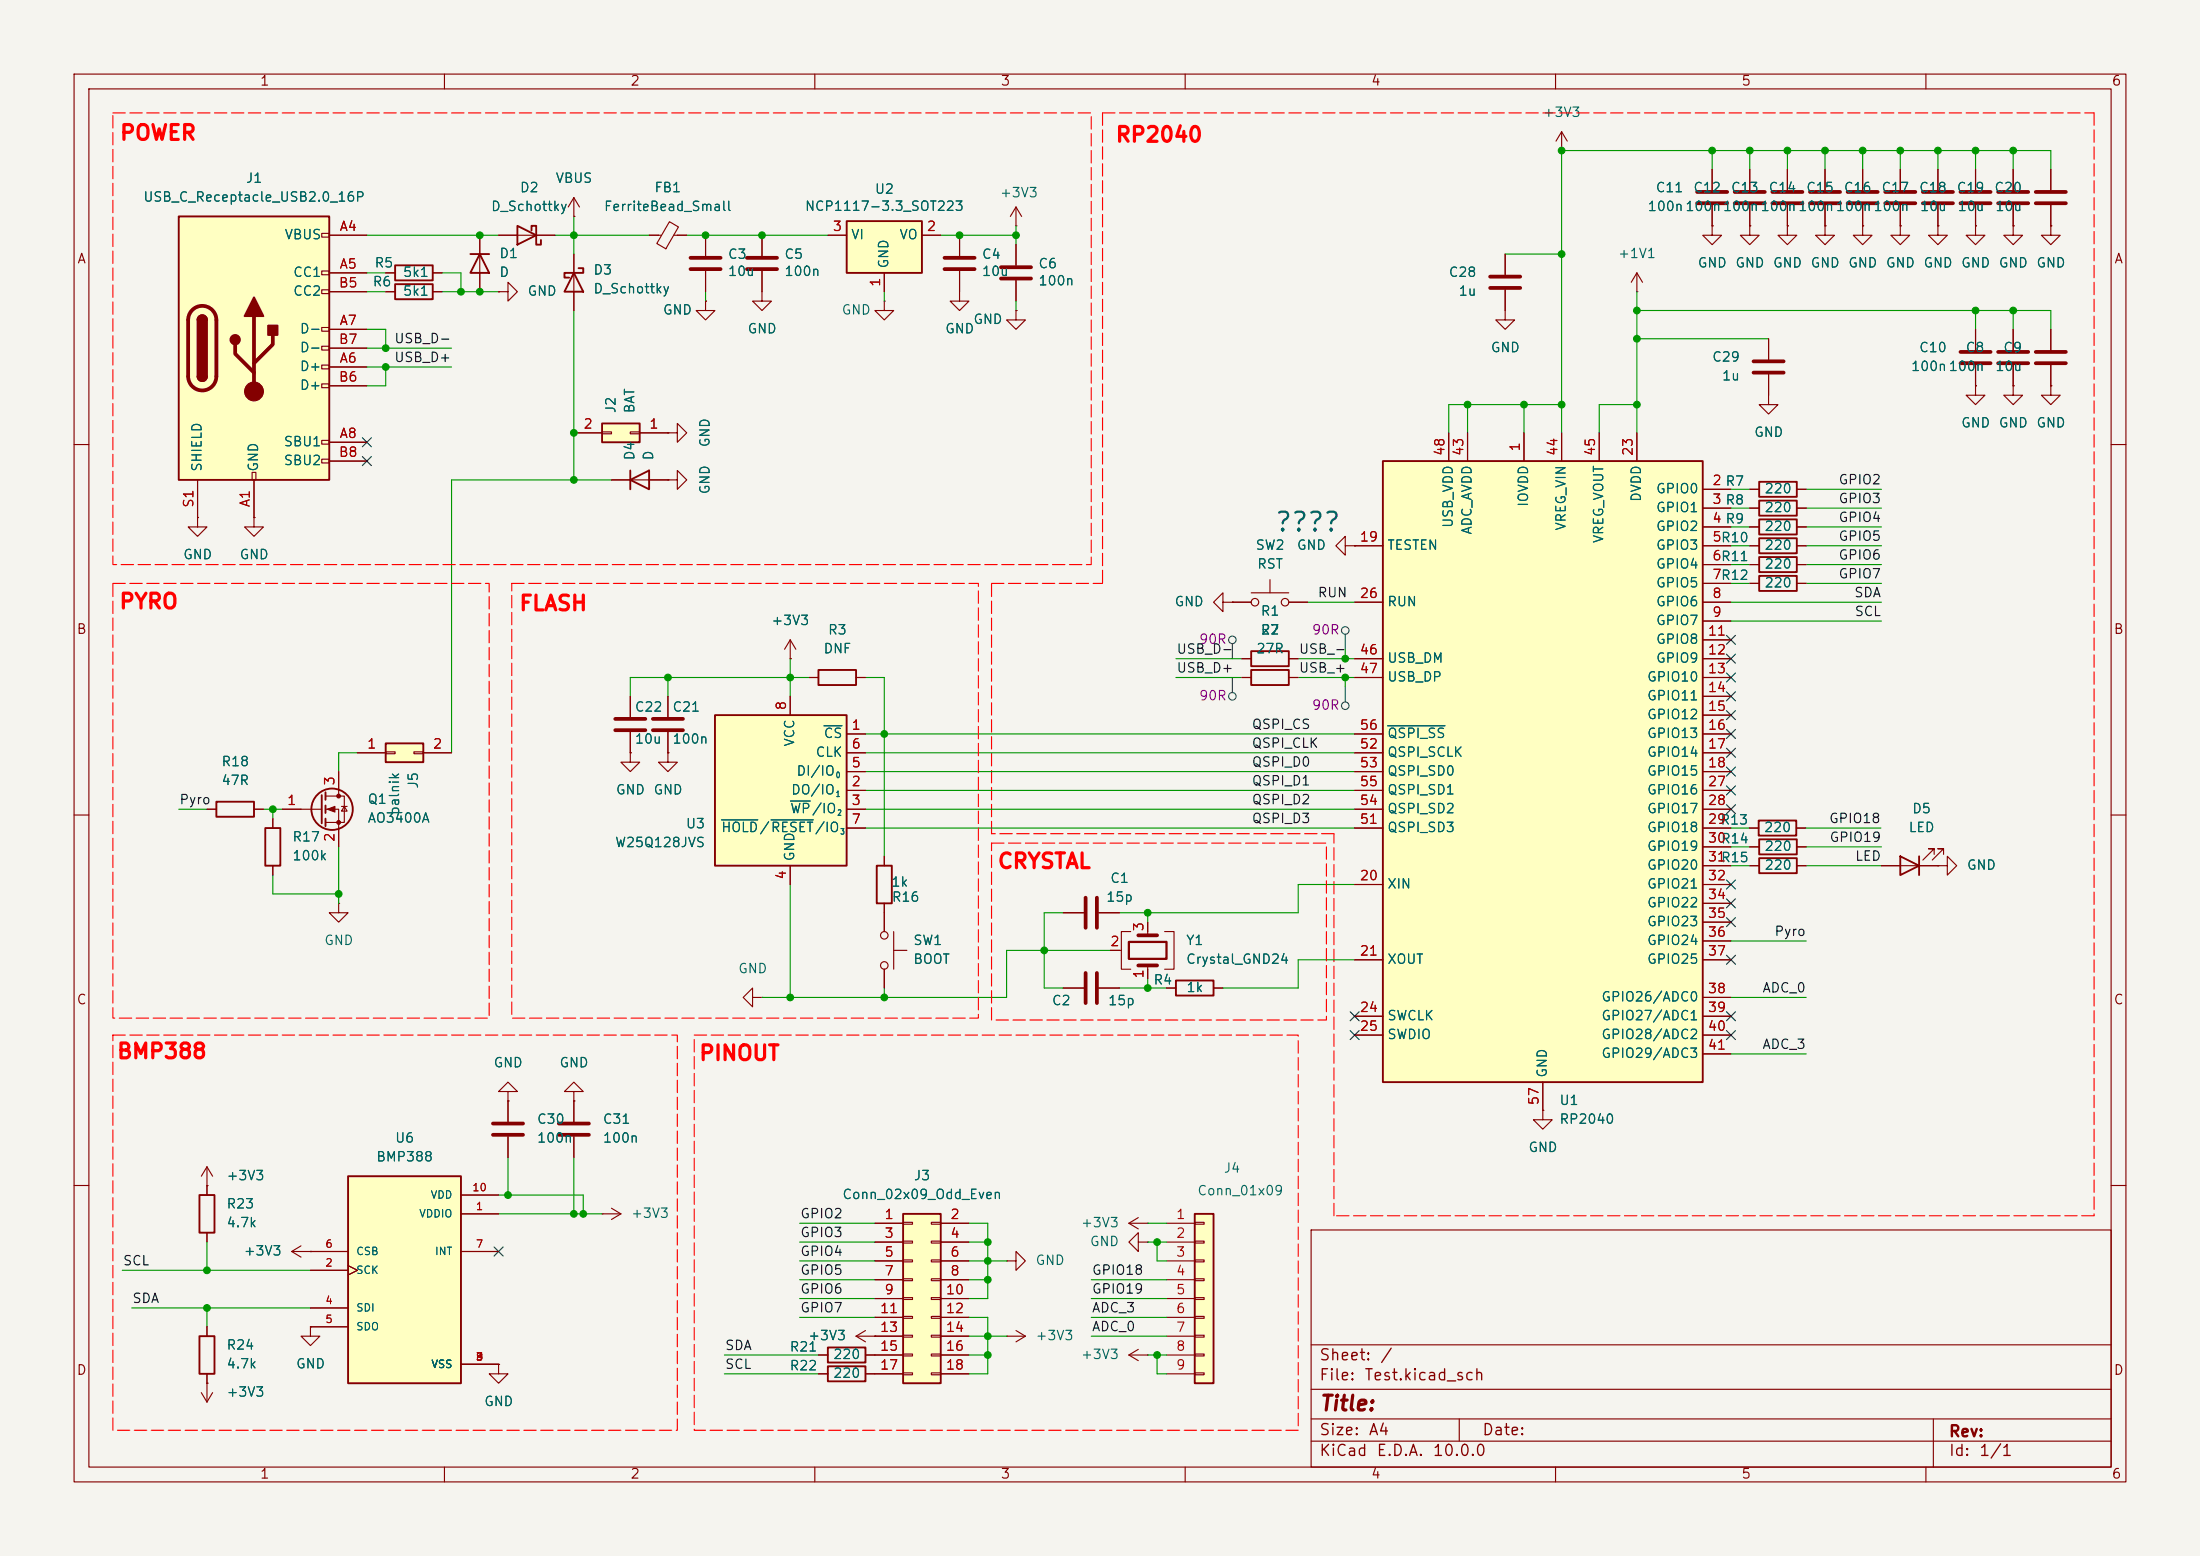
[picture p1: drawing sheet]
<svg xmlns="http://www.w3.org/2000/svg" width="297mm" height="210mm" viewBox="0 0 297 210" stroke-linecap="round" stroke-linejoin="round" font-family="sans-serif">
<path d="M0 0h297v210h-297z" fill="#f5f4ef" stroke="#f5f4ef" stroke-width=".14"/>
<g fill="none" stroke="#840000" stroke-width=".15">
<path d="M10 10h277v190h-277zM12 12h273v186h-273zM60 10v2M110 10v2M160 10v2M210 10v2M260 10v2M52.1 36.8h1.2M52.1 39.4h1.2M58.4 36.8h1.3M58.4 39.4h1.3M67.3 31.8h7.6"/>
<path d="M77.5 29.2h.1M77.5 26.7l-.8 1.2M77.5 26.7l.7 1.2M77.5 26.7v2.5M87.6 31.8h1.7M90.4 29.9l1.2 .7-1.7 3-1.2-.7zM91 31.8h1.7M137.2 33v2.8M137.2 37.8v2.8M246.4 30.5v1.3h-1.3l1.3 1.2 1.2-1.2h-1.2M246.4 30.5h.1M251.5 30.5v1.3h-1.3l1.3 1.2 1.2-1.2h-1.2"/>
<path d="M251.5 30.5h.1M251.5 22.9v2.8M251.5 27.7v2.8M276.9 30.5v1.3h-1.3l1.3 1.2 1.2-1.2h-1.2M276.9 30.5h.1M276.9 22.9v2.8M276.9 27.7v2.8M137.2 41.9v1.3h1.2l-1.2 1.3-1.3-1.3h1.3M137.2 41.9h.1M266.7 52.1v1.2h-1.3l1.3 1.3 1.3-1.3h-1.3M266.7 52.1h.1M271.8 52.1v1.2h-1.3l1.3 1.3 1.2-1.3h-1.2"/>
<path d="M271.8 52.1h.1M271.8 44.5v2.7M271.8 49.3v2.8M276.9 44.5v2.7M276.9 49.3v2.8M10 60h2M171.4 78.2v1.8M181.6 73.7v-1.3l-1.3 1.3 1.3 1.2v-1.2h1.3M182.9 73.7h.1M285 60h2M165.1 81.3v-1.3l-1.3 1.3 1.3 1.3v-1.3h1.3M166.4 81.3h.1"/>
<path d="M166.4 81.3h2.5M167.6 91.4h1.3M168.9 80h5.1M174 81.3h2.5M174 91.4h1.3M10 110h2M285 110h2M10 160h2M116.8 179.6l-1.2 .7M177 166h108v32h-108zM285 160h2M60 198v2"/>
<path d="M110 198v2M110.5 182.9h1.3M115.6 180.3l1.2 .8M115.6 180.3h2.5M116.8 182.9h1.3M118.1 180.3h.1M152.4 182.9h2.5M152.4 182.9l1.3 .7M153.7 182.1l-1.3 .8M154.9 182.9h.1M160 198v2M177 194.5h108"/>
<path d="M177 191.5h108M177 187.5h108M177 181.5h108M197 191.5v3M210 198v2M260 198v2M261 191.5v6.5"/>
<circle cx="169.4" cy="81.3" r=".51"/>
<circle cx="173.5" cy="81.3" r=".51"/>
</g>
<path d="M135.1 36.1h4.1M135.1 37.6h4.1M249.4 25.9h4.1M249.4 27.4h4.1M274.8 25.9h4.1M274.8 27.4h4.1M269.7 47.5h4.1M269.7 49h4.1M274.8 47.5h4.1M274.8 49h4.1" fill="none" stroke="#840000" stroke-width=".51"/>
<path d="M53.3 35.8h5.1v2h-5.1zM53.3 38.4h5.1v2h-5.1zM69.8 30.5l2.6 1.3-2.6 1.2zM71.8 31.1v-.6h.6v2.5h.6v-.6M168.9 90.4h5.1v2.1h-5.1zM111.8 181.9h5v2h-5z" fill="none" stroke="#840000" stroke-width=".25"/>
<path d="M161.3 163.8h2.5v22.9h-2.5z" fill="#ffffc2"/>
<path d="M161.3 163.8h2.5v22.9h-2.5z" fill="none" stroke="#840000" stroke-width=".25"/>
<g fill="none" stroke="#840000" stroke-width=".15">
<path d="M276.9 52.1v1.2h-1.3l1.3 1.3 1.2-1.3h-1.2M276.9 52.1h.1M137.2 179.6l1.2 .7M152.4 165.1h2.5M152.4 165.1l1.3 .8M153.7 167.6v-1.2l-1.3 1.2 1.3 1.3v-1.3h1.2M153.7 164.3l-1.3 .8M154.9 167.6h.1M154.9 165.1h.1M157.5 165.1h3.8M157.5 167.6h3.8M157.5 170.2h3.8"/>
<path d="M157.5 172.7h3.8M157.5 175.3h3.8M157.5 177.8h3.8M161.3 165h1.3v.2h-1.3zM161.3 167.5h1.3v.3h-1.3zM161.3 170.1h1.3v.2h-1.3zM161.3 172.6h1.3v.2h-1.3zM161.3 175.1h1.3v.3h-1.3zM161.3 177.7h1.3v.2h-1.3zM135.9 180.3h.1M135.9 180.3h2.5M138.4 180.3l-1.2 .8"/>
<path d="M157.5 180.3h3.8M157.5 182.9h3.8M157.5 185.4h3.8M161.3 180.2h1.3v.3h-1.3zM161.3 182.8h1.3v.2h-1.3zM161.3 185.3h1.3v.2h-1.3z"/>
</g>
<path d="M121.9 163.8h5.1v22.9h-5.1z" fill="#ffffc2"/>
<path d="M63.5 34.3h2.5M64.8 34.3l1.2 2.5h-2.5zM121.9 163.8h5.1v22.9h-5.1zM111.8 184.4h5v2h-5z" fill="none" stroke="#840000" stroke-width=".25"/>
<g fill="none" stroke="#840000" stroke-width=".15">
<path d="M64.8 31.8v7.6M102.9 36.6v4h1.2l-1.2 1.3-1.3-1.3h1.3M102.9 31.8v2.7M137.2 30.5h.1M137.2 27.9l-.8 1.3M137.2 27.9l.7 1.3M137.2 27.9v2.6M231.1 22.9v2.8M231.1 27.7v2.8M236.2 22.9v2.8M236.2 27.7v2.8M241.3 30.5v1.3h-1.3l1.3 1.2 1.3-1.2h-1.3"/>
<path d="M241.3 30.5h.1M246.4 22.9v2.8M246.4 27.7v2.8M261.6 22.9v2.8M261.6 27.7v2.8M90.2 58.4h1.2v-1.2l1.3 1.2-1.3 1.3v-1.3M90.2 58.4h.1M90.2 64.8h1.2v-1.3l1.3 1.3-1.3 1.2v-1.2M90.2 64.8h.1M118.1 165.1h3.8M118.1 167.6h3.8M118.1 170.2h3.8"/>
<path d="M118.1 172.7h3.8M118.1 175.3h3.8M118.1 177.8h3.8M121.9 165h1.3v.2h-1.3zM121.9 167.5h1.3v.3h-1.3zM121.9 170.1h1.3v.2h-1.3zM121.9 172.6h1.3v.2h-1.3zM121.9 175.1h1.3v.3h-1.3zM121.9 177.7h1.3v.2h-1.3zM125.7 165h1.3v.2h-1.3zM125.7 167.5h1.3v.3h-1.3zM125.7 170.1h1.3v.2h-1.3z"/>
<path d="M125.7 172.6h1.3v.2h-1.3zM125.7 175.1h1.3v.3h-1.3zM125.7 177.7h1.3v.2h-1.3zM127 165.1h3.8M127 167.6h3.8M127 170.2h3.8M127 172.7h3.8M127 175.3h3.8M127 177.8h3.8M135.9 170.2h1.3v-1.3l1.2 1.3-1.2 1.3v-1.3M135.9 170.2h.1M110.5 185.4h1.3"/>
<path d="M116.8 185.4h5.1M118.1 180.3h3.8M118.1 182.9h3.8M121.9 180.2h1.3v.3h-1.3zM121.9 182.8h1.3v.2h-1.3zM121.9 185.3h1.3v.2h-1.3zM125.7 180.2h1.3v.3h-1.3zM125.7 182.8h1.3v.2h-1.3zM125.7 185.3h1.3v.2h-1.3zM127 180.3h3.8M127 182.9h3.8M127 185.4h3.8"/>
</g>
<path d="M100.8 34.8h4.1M100.8 36.3h4.1M229.1 25.9h4.1M229.1 27.4h4.1M234.2 25.9h4.1M234.2 27.4h4.1M244.3 25.9h4.1M244.3 27.4h4.1M259.6 25.9h4.1M259.6 27.4h4.1" fill="none" stroke="#840000" stroke-width=".51"/>
<path d="M81.3 57.2h5.1v2.5h-5.1z" fill="#ffffc2"/>
<path d="M81.3 57.2h5.1v2.5h-5.1zM85.1 64.8l2.5-1.3v2.5zM85.1 63.5v2.5M237.5 113.3h5.1v2h-5.1zM237.5 115.8h5.1v2.1h-5.1z" fill="none" stroke="#840000" stroke-width=".25"/>
<g fill="none" stroke="#840000" stroke-width=".15">
<path d="M67.3 39.4h1.3v-1.3l1.2 1.3-1.2 1.2v-1.2M67.3 39.4h.1M231.1 30.5v1.3h-1.2l1.2 1.2 1.3-1.2h-1.3M231.1 30.5h.1M236.2 30.5v1.3h-1.3l1.3 1.2 1.3-1.2h-1.3M236.2 30.5h.1M256.5 22.9v2.8M256.5 27.7v2.8M77.5 58.4h3.8M81.3 58.3h1.2v.2h-1.2zM85.1 58.3h1.3v.2h-1.3zM86.4 58.4h3.8"/>
<path d="M238.8 45.7v2.8M238.8 50.5v2.8M82.5 64.8h7.7M236.2 114.3h1.3M236.2 116.8h1.3M242.6 114.3h1.2M242.6 116.8h1.2M68.6 147.3h1.2l-1.2-1.2-1.3 1.2h1.3v1.3M68.6 148.6h.1"/>
</g>
<path d="M254.5 25.9h4.1M254.5 27.4h4.1M236.7 48.8h4.1M236.7 50.3h4.1" fill="none" stroke="#840000" stroke-width=".51"/>
<path d="M24.1 29.2h20.3v35.6h-20.3z" fill="#ffffc2"/>
<g fill="none" stroke="#840000" stroke-width=".15">
<path d="M43.4 31.5h1v.5h-1zM43.4 36.6h1v.5h-1zM43.4 39.1h1v.5h-1zM44.4 31.8h5.1M44.4 36.8h5.1M44.4 39.4h5.1M77.5 34.3v7.6M95.2 31.8v2.7M95.2 36.6v2.8M129.5 31.8v2.7M129.5 36.6v2.8M241.3 22.9v2.8"/>
<path d="M241.3 27.7v2.8M256.5 30.5v1.3h-1.2l1.2 1.2 1.3-1.2h-1.3M256.5 30.5h.1M261.6 30.5v1.3h-1.3l1.3 1.2 1.3-1.2h-1.3M261.6 30.5h.1M266.7 30.5v1.3h-1.3l1.3 1.2 1.3-1.2h-1.3M266.7 30.5h.1M266.7 22.9v2.8M266.7 27.7v2.8M271.8 30.5v1.3h-1.3l1.3 1.2 1.2-1.2h-1.2M271.8 30.5h.1M271.8 22.9v2.8"/>
<path d="M271.8 27.7v2.8M43.4 44.2h1v.5h-1zM43.4 46.7h1v.5h-1zM43.4 49.3h1v.5h-1zM43.4 51.8h1v.5h-1zM43.4 59.4h1v.5h-1zM44.4 49.5h5.1M44.4 44.5h5.1M44.4 59.7h5.1M44.4 52.1h5.1M44.4 47h5.1M95.2 40.6v1.3h1.3l-1.3 1.3-1.2-1.3h1.2"/>
<path d="M95.2 40.6h.1M266.7 44.5v2.7M266.7 49.3v2.8M26.7 64.8v5.1M34 63.8h.5v1h-.5zM34.3 64.8v5.1M43.4 62h1v.5h-1zM44.4 62.2h5.1M77.5 147.3h1.2l-1.2-1.2-1.3 1.2h1.3v1.3M77.5 148.6h.1M77.5 148.6v2.8M77.5 153.4v2.8"/>
<path d="M81.3 163.8h.1M81.3 163.8h2.5M82.5 163.1l1.3 .7M83.8 163.8l-1.3 .8"/>
</g>
<path d="M24.1 29.2h20.3v35.6h-20.3zM77.5 36.8l1.2 2.6h-2.5zM78.1 36.2h.6v.6h-2.5v.7h.6M26.7 43.2a.64 .64 0 0 1 .6-.7 .64 .64 0 0 1 .6 .7M26.7 50.8a.64 .64 0 0 0 .6 .6 .64 .64 0 0 0 .6-.6" fill="none" stroke="#840000" stroke-width=".25"/>
<g fill="none" stroke="#840000" stroke-width=".51">
<path d="M93.2 34.8h4.1M93.2 36.3h4.1M127.5 34.8h4.1M127.5 36.3h4.1M239.3 25.9h4M239.3 27.4h4M264.7 25.9h4M264.7 27.4h4M269.7 25.9h4.1M269.7 27.4h4.1M26 41.8a1.9 1.9 0 0 1 2-.4 1.9 1.9 0 0 1 1.2 1.8v7.6a1.91 1.91 0 0 1-1.9 1.9 1.91 1.91 0 0 1-1.9-1.9v-7.6a1.9 1.9 0 0 1 .6-1.4zM31.7 46.5v1.3l2.6 2.5"/>
<path d="M34.3 42.7v10.1M36.8 45.2v1.3l-2.5 2.5M264.7 47.5h4M264.7 49h4M75.4 151.6h4.1M75.4 153.2h4.1"/>
</g>
<g fill="#840000" stroke="#840000" stroke-width=".25">
<path d="M26.7 43.2h1.2v7.6h-1.2z"/>
<path d="M26.9 42.7a.64 .64 0 0 1 .6-.1 .64 .64 0 0 1 .4 .6h-1.2z"/>
<path d="M26.7 50.8h1.2a.64 .64 0 0 1-.6 .6 .64 .64 0 0 1-.6-.6z"/>
<path d="M34.3 40.1l1.3 2.6h-2.6z"/>
<path d="M36.2 43.9h1.3v1.3h-1.3z"/>
<circle cx="31.7" cy="45.8" r=".63"/>
</g>
<circle cx="34.3" cy="52.8" r="1.27" fill="#840000" stroke="#840000" stroke-width=".15"/>
<path d="M47 158.8h15.2v27.9h-15.2z" fill="#ffffc2"/>
<path d="M47 158.8h15.2v27.9h-15.2z" fill="none" stroke="#840000" stroke-width=".25"/>
<path d="M41.9 171.5h5.1M41.9 176.5h5.1M41.9 179.1h5.1M41.9 168.9h5.1M47 170.8l1.3 .7-1.3 .6M62.2 163.8h5.1M62.2 168.9h5.1M62.2 161.3h5.1M62.2 184.2h5.1" fill="none" stroke="#840000" stroke-width=".15"/>
<path d="M96.5 96.5h17.8v20.3h-17.8z" fill="#ffffc2"/>
<path d="M96.5 96.5h17.8v20.3h-17.8z" fill="none" stroke="#840000" stroke-width=".25"/>
<g fill="none" stroke="#840000" stroke-width=".15">
<path d="M210.8 17.8l-.7 1.3M210.8 17.8l.8 1.3M210.8 17.8v2.5M203.2 34.3v2.8M203.2 39.1v2.8M210.8 20.3h.1M85.1 94v2.8M85.1 98.8v2.8M106.7 94v2.5M114.3 99.1h2.5M106.7 116.8v2.6M114.3 106.7h2.5"/>
<path d="M114.3 109.2h2.5M114.3 104.1h2.5M114.3 101.6h2.5M114.3 111.8h2.5M45.7 121.9v1.3h1.3l-1.3 1.3-1.3-1.3h1.3M45.7 121.9h.1M27.9 157.5l-.7 1.3M27.9 157.5l.8 1.3M27.9 157.5v2.5M68.6 148.6v2.8M68.6 153.4v2.8M208.3 149.9v1.2h1.2l-1.2 1.3-1.3-1.3h1.3"/>
<path d="M208.3 149.9h.1M27.9 160h.1M41.9 179.1v1.2h1.3l-1.3 1.3-1.3-1.3h1.3M41.9 179.1h.1M67.3 184.2v1.2h1.3l-1.3 1.3-1.3-1.3h1.3M67.3 184.2h.1"/>
</g>
<path d="M111.2 98h2.5M97.4 110.7h4.9M104.1 110.7h5.7M106.7 108.1h2.7" fill="none" stroke="#006464" stroke-width=".15"/>
<path d="M201.2 37.3h4M201.2 38.9h4M83.1 97h4M83.1 98.6h4M66.5 151.6h4.1M66.5 153.2h4.1" fill="none" stroke="#840000" stroke-width=".51"/>
<path d="M52.1 100.3h5v2.6h-5z" fill="#ffffc2"/>
<g fill="none" stroke="#840000" stroke-width=".25">
<path d="M237.5 72.6h5.1v2.1h-5.1zM237.5 67.6h5.1v2h-5.1zM237.5 70.1h5.1v2h-5.1zM237.5 75.2h5.1v2h-5.1zM237.5 77.7h5.1v2.1h-5.1zM237.5 65h5.1v2.1h-5.1zM110.5 90.4h5.1v2.1h-5.1zM168.9 87.9h5.1v2h-5.1zM35.8 111.8h2v5h-2zM43.4 107.3v3.8M43.9 106.9v1.1M43.9 108.7v1"/>
<path d="M43.9 110.5v1M52.1 100.3h5v2.6h-5zM118.4 116.8h2v5.1h-2zM237.4 110.7h5.1v2.1h-5.1zM256.5 115.6l2.6 1.2-2.6 1.3zM259.1 115.6v2.5"/>
<circle cx="44.8" cy="109.2" r="2.79"/>
</g>
<g fill="none" stroke="#840000" stroke-width=".15">
<path d="M119.4 40.6v1.3h1.2l-1.2 1.3-1.3-1.3h1.3M119.4 40.6h.1M26.7 69.9v1.2h1.2l-1.2 1.3-1.3-1.3h1.3M26.7 69.9h.1M236.2 73.7h1.3M236.2 68.6h1.3M236.2 71.1h1.3M236.2 76.2h1.3M236.2 78.7h1.3M236.2 66h1.3M242.6 73.7h1.2M242.6 68.6h1.2"/>
<path d="M242.6 71.1h1.2M242.6 76.2h1.2M242.6 78.7h1.2M242.6 66h1.2M90.2 94v2.8M90.2 98.8v2.8M106.7 88.9h.1M106.7 86.4l-.8 1.2M106.7 86.4l.7 1.2M106.7 86.4v2.5M109.2 91.4h1.3M115.6 91.4h1.2"/>
<path d="M167.6 88.9h1.3M174 88.9h1.3M36.8 110.5v1.3M36.8 116.8v1.3M38.1 109.2h5.3M43.9 107.4h2.6v3.6h-2.6M43.9 109.2h1.8v5.1M45.7 104.1v3.3M46.1 108.8h.8M46.5 108.8l.4 .7h-.8zM48.3 101.6h3.8M52.1 101.5h1.2v.2h-1.2z"/>
<path d="M55.9 101.5h1.2v.2h-1.2zM57.1 101.6h3.9M85.1 101.6v1.3h-1.3l1.3 1.2 1.3-1.2h-1.3M85.1 101.6h.1M90.2 101.6v1.3h-1.3l1.3 1.2 1.2-1.2h-1.2M90.2 101.6h.1M119.4 115.6v1.2M236.2 111.8h1.2M242.5 111.8h1.3M254 116.8h7.6M261.1 115.3v-.7h-.8h.8l-1.5 1.5M261.6 116.8h1.3v-1.2l1.3 1.2-1.3 1.3v-1.3"/>
<path d="M261.6 116.8h.1M262.4 115.3v-.7h-.8h.8l-1.5 1.5M101.6 134.6v-1.2l-1.3 1.2 1.3 1.3v-1.3h1.3M102.9 134.6h.1M119.4 121.9v3.8M119.4 130.8v2.6M120.6 128.3h1.8M120.6 125.7v5.1M143.5 123.2h2.8M143.5 133.4h2.8M148.3 123.2h2.8M148.3 133.4h2.8"/>
<path d="M149.9 128.3h1.5M152.7 125.7h-1.3v5.1h1.3M154.9 124.5v1.7M154.9 130.3v1.8M157.2 125.7h1.3v5.1h-1.3M27.2 188l.7 1.2M27.9 186.7h.1M27.9 186.7v2.5M28.7 188l-.8 1.2"/>
<circle cx="119.4" cy="126.2" r=".51"/>
<circle cx="119.4" cy="130.3" r=".51"/>
</g>
<g fill="#840000" stroke="#840000" stroke-width=".15">
<path d="M44.2 109.2l1-.4v.8z"/>
<circle cx="45.7" cy="107.4" r=".25"/>
<circle cx="45.7" cy="111" r=".25"/>
</g>
<path d="M88.1 97h4.1M88.1 98.6h4.1M146.6 121.2v4M146.6 131.3v4.1M148.1 121.2v4M148.1 131.3v4.1M153.7 130.3h2.5M153.7 126.2h2.5" fill="none" stroke="#840000" stroke-width=".51"/>
<path d="M152.4 127.1h5.1v2.3h-5.1z" fill="none" stroke="#840000" stroke-width=".3"/>
<path d="M186.7 62.2h43.2v83.9h-43.2z" fill="#ffffc2"/>
<path d="M186.7 62.2h43.2v83.9h-43.2z" fill="none" stroke="#840000" stroke-width=".25"/>
<g fill="none" stroke="#840000" stroke-width=".15">
<path d="M195.6 58.4v3.8M198.1 58.4v3.8M205.7 58.4v3.8M210.8 58.4v3.8M215.9 58.4v3.8M221 58.4v3.8M182.9 73.7h3.8M229.9 66h3.8M229.9 68.6h3.8M229.9 71.1h3.8M229.9 73.7h3.8M229.9 76.2h3.8"/>
<path d="M229.9 78.7h3.8M182.9 81.3h3.8M182.9 88.9h3.8M182.9 91.4h3.8M182.9 99.1h3.8M229.9 81.3h3.8M229.9 83.8h3.8M229.9 86.4h3.8M229.9 88.9h3.8M229.9 91.4h3.8M229.9 94h3.8M229.9 96.5h3.8"/>
<path d="M229.9 99.1h3.8M182.9 101.6h3.8M182.9 104.1h3.8M182.9 119.4h3.8M182.9 106.7h3.8M182.9 109.2h3.8M182.9 111.8h3.8M229.9 101.6h3.8M229.9 104.1h3.8M229.9 119.4h3.8M229.9 106.7h3.8M229.9 109.2h3.8"/>
<path d="M229.9 111.8h3.8M229.9 114.3h3.8M229.9 116.8h3.8M182.9 129.5h3.8M182.9 137.2h3.8M182.9 139.7h3.8M229.9 129.5h3.8M229.9 137.2h3.8M229.9 139.7h3.8M229.9 121.9h3.8M229.9 124.5h3.8M229.9 127h3.8"/>
<path d="M229.9 134.6h3.8M208.3 146.1v3.8M229.9 142.2h3.8"/>
</g>
<path d="M187.3 98h7.8" fill="none" stroke="#006464" stroke-width=".15"/>
<path d="M114.3 29.8h10.2v7h-10.2z" fill="#ffffc2"/>
<path d="M114.3 29.8h10.2v7h-10.2zM29.2 108.2h5.1v2h-5.1zM158.7 132.3h5.1v2.1h-5.1zM26.9 161.3h2.1v5.1h-2.1zM26.9 180.3h2.1v5.1h-2.1z" fill="none" stroke="#840000" stroke-width=".25"/>
<g fill="none" stroke="#840000" stroke-width=".15">
<path d="M44.4 31.8h5.1M44.4 36.8h5.1M44.4 39.4h5.1M52.1 36.8h1.2M52.1 39.4h1.2M58.4 36.8h1.3M58.4 39.4h1.3M64.8 31.8v2.5M64.8 36.8v2.6M67.3 39.4h.1M67.3 31.8h2.5M72.4 31.8h2.5"/>
<path d="M77.5 29.2h.1M77.5 34.3v2.5M77.5 39.4v2.5M87.6 31.8h1.3M91.4 31.8h1.3M95.2 31.8v2.7M95.2 36.6v2.8M102.9 31.8v2.7M102.9 36.6v2.8M111.8 31.8h2.5M119.4 36.8v2.6M124.5 31.8h2.5"/>
<path d="M129.5 36.6v4h1.3l-1.3 1.3-1.2-1.3h1.2M129.5 31.8v2.7M137.2 33v2.8M137.2 37.8v2.8M203.2 39.1v4.1h1.3l-1.3 1.3-1.3-1.3h1.3M203.2 34.3v2.8M221 39.4h.1M221 36.8l-.8 1.3M221 36.8l.7 1.3M221 36.8v2.6M231.1 30.5h.1M231.1 22.9v2.8"/>
<path d="M231.1 27.7v2.8M236.2 30.5h.1M236.2 22.9v2.8M236.2 27.7v2.8M241.3 30.5h.1M241.3 22.9v2.8M241.3 27.7v2.8M246.4 30.5h.1M246.4 22.9v2.8M246.4 27.7v2.8M251.5 30.5h.1M251.5 22.9v2.8"/>
<path d="M251.5 27.7v2.8M256.5 30.5h.1M256.5 22.9v2.8M256.5 27.7v2.8M261.6 30.5h.1M261.6 22.9v2.8M261.6 27.7v2.8M266.7 30.5h.1M266.7 22.9v2.8M266.7 27.7v2.8M271.8 30.5h.1M271.8 22.9v2.8"/>
<path d="M271.8 27.7v2.8M276.9 30.5h.1M276.9 22.9v2.8M276.9 27.7v2.8M44.4 49.5h5.1M44.4 44.5h5.1M44.4 59.7h5.1M44.4 52.1h5.1M44.4 47h5.1M77.5 58.4h3.8M86.4 58.4h3.8M90.2 58.4h.1"/>
<path d="M95.2 40.6h.1M137.2 41.9h.1M195.6 58.4v3.8M198.1 58.4v3.8M205.7 58.4v3.8M210.8 58.4v3.8M215.9 58.4v3.8M221 58.4v3.8M238.8 50.5v4.1h1.2l-1.2 1.3-1.3-1.3h1.3M238.8 45.7v2.8M266.7 52.1h.1M266.7 44.5v2.7"/>
<path d="M266.7 49.3v2.8M271.8 52.1h.1M271.8 44.5v2.7M271.8 49.3v2.8M276.9 52.1h.1M276.9 44.5v2.7M276.9 49.3v2.8M26.7 69.9h.1M26.7 64.8v5.1M34.3 69.9v1.2h1.3l-1.3 1.3-1.3-1.3h1.3M34.3 69.9h.1M34.3 64.8v5.1"/>
<path d="M44.4 62.2h5.1M82.5 64.8h2.6M87.6 64.8h2.6M90.2 64.8h.1M182.9 73.7h.1M182.9 73.7h3.8M229.9 66h3.8M229.9 68.6h3.8M229.9 71.1h3.8M229.9 73.7h3.8M229.9 76.2h3.8M229.9 78.7h3.8"/>
<path d="M236.2 66h1.3M236.2 68.6h1.3M236.2 71.1h1.3M236.2 73.7h1.3M236.2 76.2h1.3M236.2 78.7h1.3M242.6 66h1.2M242.6 68.6h1.2M242.6 71.1h1.2M242.6 73.7h1.2M242.6 76.2h1.2M242.6 78.7h1.2"/>
<path d="M85.1 94v2.8M85.1 98.8v2.8M90.2 94v2.8M90.2 98.8v2.8M106.7 88.9h.1M106.7 94v2.5M109.2 91.4h1.3M114.3 99.1h2.5M115.6 91.4h1.2M166.4 81.3h.1M166.4 81.3h2.5M167.6 91.4h1.3"/>
<path d="M167.6 88.9h1.3M174 91.4h1.3M174 81.3h2.5M174 88.9h1.3M182.9 91.4h3.8M182.9 81.3h3.8M182.9 88.9h3.8M182.9 99.1h3.8M229.9 91.4h3.8M229.9 81.3h3.8M229.9 88.9h3.8M229.9 83.8h3.8"/>
<path d="M229.9 86.4h3.8M229.9 94h3.8M229.9 96.5h3.8M229.9 99.1h3.8M27.9 109.2h1.3M34.3 109.2h1.3M36.8 110.5v1.3M36.8 116.8v1.3M38.1 109.2h2.5M45.7 104.1v2.6M45.7 111.8v2.5M48.3 101.6h3.8"/>
<path d="M57.1 101.6h3.9M85.1 101.6h.1M90.2 101.6h.1M106.7 116.8v2.6M114.3 109.2h2.5M114.3 111.8h2.5M114.3 101.6h2.5M114.3 104.1h2.5M114.3 106.7h2.5M119.4 115.6v1.2M182.9 109.2h3.8M182.9 111.8h3.8"/>
<path d="M182.9 101.6h3.8M182.9 104.1h3.8M182.9 119.4h3.8M182.9 106.7h3.8M229.9 109.2h3.8M229.9 116.8h3.8M229.9 114.3h3.8M229.9 111.8h3.8M229.9 101.6h3.8M229.9 104.1h3.8M229.9 119.4h3.8M229.9 106.7h3.8"/>
<path d="M236.2 111.8h1.2M236.2 116.8h1.3M236.2 114.3h1.3M242.5 111.8h1.3M242.6 116.8h1.2M242.6 114.3h1.2M254 116.8h2.5M259.1 116.8h2.5M261.6 116.8h.1M119.4 121.9v3.8M119.4 130.8v2.6M143.5 133.4h2.8"/>
<path d="M143.5 123.2h2.8M148.3 133.4h2.8M148.3 123.2h2.8M149.9 128.3h1.2M154.9 124.5v1.2M154.9 130.8v1.3M157.5 133.4h1.2M163.8 133.4h1.3M182.9 129.5h3.8M182.9 137.2h3.8M182.9 139.7h3.8M229.9 129.5h3.8"/>
<path d="M229.9 137.2h3.8M229.9 139.7h3.8M229.9 121.9h3.8M229.9 124.5h3.8M229.9 127h3.8M229.9 134.6h3.8M68.6 148.6h.1M68.6 148.6v2.8M68.6 153.4v2.8M77.5 148.6h.1M77.5 148.6v2.8M77.5 153.4v2.8"/>
<path d="M208.3 149.9h.1M208.3 146.1v3.8M229.9 142.2h3.8M27.9 160h.1M27.9 160v1.3M27.9 166.4v1.2M27.9 179.1v1.2M39.4 168.9l1.2 .8M39.4 168.9h7.6M40.6 168.1l-1.2 .8M41.9 168.9h.1M41.9 179.1h.1"/>
<path d="M41.9 171.5h5.1M41.9 176.5h5.1M41.9 179.1h5.1M47 170.8l1.3 .7-1.3 .6M62.2 168.9h5.1M62.2 163.8h5.1M62.2 161.3h5.1M118.1 165.1h3.8M118.1 167.6h3.8M118.1 170.2h3.8M118.1 172.7h3.8M118.1 175.3h3.8"/>
<path d="M118.1 177.8h3.8M127 165.1h3.8M127 167.6h3.8M127 170.2h3.8M127 172.7h3.8M127 175.3h3.8M127 177.8h3.8M27.9 186.7h.1M27.9 185.4v1.3M62.2 184.2h5.1M67.3 184.2h.1M110.5 182.9h1.3"/>
<path d="M110.5 185.4h1.3M116.8 182.9h5.1M116.8 185.4h5.1M118.1 180.3h.1M118.1 180.3h3.8M127 180.3h3.8M127 182.9h3.8M127 185.4h3.8"/>
</g>
<g fill="none" stroke="#484848" stroke-width=".15">
<path d="M166.4 86.9v2M166.4 91.4v2.1M181.6 85.6v2M181.6 92.7v2"/>
<circle cx="166.4" cy="86.4" r=".51"/>
<circle cx="166.4" cy="94" r=".51"/>
<circle cx="181.6" cy="95.3" r=".51"/>
<circle cx="181.6" cy="85.1" r=".51"/>
</g>
<g fill="none" stroke="#f00" stroke-width=".15" stroke-dasharray="1.7 .6">
<path d="M15.2 15.2h132.1v61h-132.1zM148.8 15.2h133.9M148.8 15.2v63.5M282.7 15.2v148.9M15.2 78.7h50.8v58.7h-50.8zM69.1 78.7h63v58.7h-63zM133.9 78.7h14.9M133.9 112.5v-33.8M133.9 113.8h45.2v23.9h-45.2zM180.1 112.5h-46.2M15.2 139.7h76.2v53.3h-76.2zM93.7 139.7h81.6v53.3h-81.6z"/>
<path d="M180.1 164.1v-51.6M282.7 164.1h-102.6"/>
</g>
<g fill="none" stroke="#009600" stroke-width=".15">
<path d="M49.5 39.4h2.6M49.5 36.8h2.6M49.5 31.8h17.8M59.7 39.4h7.6M59.7 36.8h2.5v2.6M74.9 31.8h12.7M77.5 29.2v5.1M92.7 31.8h19.1M95.2 39.4v1.2M119.4 39.4v1.2M127 31.8h10.2M137.2 30.5v2.5"/>
<path d="M203.2 34.3h7.6M221 39.4v19M231.1 20.3v2.6M236.2 20.3v2.6M241.3 20.3v2.6M246.4 20.3v2.6M251.5 20.3v2.6M256.5 20.3v2.6M261.6 20.3v2.6M266.7 20.3v2.6M271.8 20.3v2.6M276.9 22.9v-2.6h-66.1v38.1"/>
<path d="M49.5 47h11.5M49.5 49.5h11.5M49.5 44.5h2.6v2.5M52.1 49.5v2.6h-2.6M77.5 41.9v22.9M137.2 40.6v1.3M198.1 54.6v3.8M205.7 54.6v3.8M210.8 54.6h-15.2v3.8M221 54.6h-5.1v3.8M221 45.7h17.8M221 41.9h55.9v2.6"/>
<path d="M266.7 41.9v2.6M271.8 41.9v2.6M82.5 64.8h-21.5v36.8M233.7 68.6h2.5M233.7 66h2.5M233.7 73.7h2.5M233.7 76.2h2.5M233.7 78.7h2.5M233.7 71.1h2.5M243.8 68.6h10.2M243.8 66h10.2M243.8 73.7h10.2"/>
<path d="M243.8 76.2h10.2M243.8 78.7h10.2M243.8 71.1h10.2M90.2 91.4v2.6M106.7 88.9v5.1M109.2 91.4h-24.1v2.6M116.8 99.1h66.1M116.8 91.4h2.6v24.2M158.7 91.4h8.9M158.7 88.9h8.9M175.3 91.4h7.6M175.3 88.9h7.6"/>
<path d="M176.5 81.3h6.4M181.6 87.6v1.3M181.6 91.4v1.3M233.7 81.3h20.3M233.7 83.8h20.3M24.1 109.2h3.8M35.6 109.2h2.5M36.8 109.2v1.3M36.8 118.1v2.6h8.9M45.7 114.3v7.6M48.3 101.6h-2.6v2.5M106.7 119.4v15.2"/>
<path d="M116.8 101.6h66.1M116.8 109.2h66.1M116.8 104.1h66.1M116.8 106.7h66.1M116.8 111.8h66.1M182.9 119.4h-7.6v3.8h-24.2M233.7 111.8h2.5M233.7 116.8h2.5M233.7 114.3h2.5M243.8 111.8h10.1M243.8 116.8h10.2M243.8 114.3h10.2"/>
<path d="M119.4 133.4v1.2M143.5 123.2h-2.5v10.2h2.5M149.9 128.3h-14v6.3h-33M151.1 133.4h6.4M154.9 123.2v1.3M154.9 132.1v1.3M182.9 129.5h-7.6v3.9h-10.2M233.7 134.6h10.1M233.7 127h10.1M68.6 156.2v5.1M77.5 156.2v7.6M233.7 142.2h10.1"/>
<path d="M16.5 171.5h25.4M17.8 176.5h24.1M27.9 167.6v3.9M27.9 176.5v2.6M67.3 163.8h14M67.3 161.3h11.4v2.5M107.9 170.2h10.2M107.9 175.3h10.2M107.9 177.8h10.2M107.9 172.7h10.2M107.9 167.6h10.2M107.9 165.1h10.2"/>
<path d="M130.8 170.2h5.1M130.8 165.1h2.5v10.2h-2.5M130.8 177.8h2.5v7.6h-2.5M130.8 172.7h2.5M130.8 167.6h2.5M147.3 175.3h10.2M147.3 177.8h10.2M147.3 172.7h10.2M154.9 167.6h2.6M154.9 165.1h2.6M156.2 167.6v2.6h1.3M97.8 185.4h12.7"/>
<path d="M97.8 182.9h12.7M130.8 180.3h5.1M130.8 182.9h2.5M147.3 180.3h10.2M154.9 182.9h2.6M156.2 182.9v2.5h1.3"/>
</g>
<g fill="none" stroke="#000084" stroke-width=".15">
<path d="M48.9 59.1l1.2 1.2M50.1 59.1l-1.2 1.2M48.9 61.6l1.2 1.2M50.1 61.6l-1.2 1.2M233.1 90.8l1.2 1.2M233.1 88.3l1.2 1.2M233.1 93.4l1.2 1.2M233.1 95.9l1.2 1.2M233.1 98.5l1.2 1.2M233.1 85.8l1.2 1.2M234.3 90.8l-1.2 1.2M234.3 88.3l-1.2 1.2"/>
<path d="M234.3 93.4l-1.2 1.2M234.3 95.9l-1.2 1.2M234.3 98.5l-1.2 1.2M234.3 85.8l-1.2 1.2M233.1 106.1l1.2 1.2M233.1 108.6l1.2 1.2M233.1 101l1.2 1.2M233.1 103.5l1.2 1.2M233.1 118.8l1.2 1.2M234.3 106.1l-1.2 1.2M234.3 108.6l-1.2 1.2M234.3 101l-1.2 1.2"/>
<path d="M234.3 103.5l-1.2 1.2M234.3 118.8l-1.2 1.2M182.3 139.1l1.2 1.2M182.3 136.6l1.2 1.2M183.5 139.1l-1.2 1.2M183.5 136.6l-1.2 1.2M233.1 123.9l1.2 1.2M233.1 121.3l1.2 1.2M233.1 136.6l1.2 1.2M233.1 139.1l1.2 1.2M233.1 128.9l1.2 1.2M234.3 123.9l-1.2 1.2"/>
<path d="M234.3 121.3l-1.2 1.2M234.3 136.6l-1.2 1.2M234.3 139.1l-1.2 1.2M234.3 128.9l-1.2 1.2M66.7 168.3l1.2 1.2M67.9 168.3l-1.2 1.2"/>
</g>
<path d="M111.2 98h2.5M187.3 98h7.8M97.4 110.7h4.9M104.1 110.7h5.7M106.7 108.1h2.7" fill="none" stroke="#006464" stroke-width=".15"/>
<g fill="#009600" stroke="#009600" stroke-width=".14">
<circle cx="156.2" cy="167.6" r=".46"/>
<circle cx="133.3" cy="167.6" r=".46"/>
<circle cx="181.6" cy="91.4" r=".46"/>
<circle cx="141" cy="128.3" r=".46"/>
<circle cx="154.9" cy="133.4" r=".46"/>
<circle cx="154.9" cy="123.2" r=".46"/>
<circle cx="45.7" cy="120.7" r=".46"/>
<circle cx="27.9" cy="171.5" r=".46"/>
<circle cx="27.9" cy="176.5" r=".46"/>
<circle cx="156.2" cy="182.9" r=".46"/>
<circle cx="133.3" cy="180.3" r=".46"/>
<circle cx="133.3" cy="182.9" r=".46"/>
<circle cx="133.3" cy="172.7" r=".46"/>
<circle cx="133.3" cy="170.2" r=".46"/>
<circle cx="68.6" cy="161.3" r=".46"/>
<circle cx="106.7" cy="134.6" r=".46"/>
<circle cx="77.5" cy="163.8" r=".46"/>
<circle cx="119.4" cy="134.6" r=".46"/>
<circle cx="78.7" cy="163.8" r=".46"/>
<circle cx="241.3" cy="20.3" r=".46"/>
<circle cx="246.4" cy="20.3" r=".46"/>
<circle cx="256.5" cy="20.3" r=".46"/>
<circle cx="271.8" cy="41.9" r=".46"/>
<circle cx="266.7" cy="41.9" r=".46"/>
<circle cx="261.6" cy="20.3" r=".46"/>
<circle cx="251.5" cy="20.3" r=".46"/>
<circle cx="181.6" cy="88.9" r=".46"/>
<circle cx="198.1" cy="54.6" r=".46"/>
<circle cx="266.7" cy="20.3" r=".46"/>
<circle cx="271.8" cy="20.3" r=".46"/>
<circle cx="221" cy="54.6" r=".46"/>
<circle cx="210.8" cy="54.6" r=".46"/>
<circle cx="210.8" cy="20.3" r=".46"/>
<circle cx="210.8" cy="34.3" r=".46"/>
<circle cx="205.7" cy="54.6" r=".46"/>
<circle cx="231.1" cy="20.3" r=".46"/>
<circle cx="236.2" cy="20.3" r=".46"/>
<circle cx="221" cy="45.7" r=".46"/>
<circle cx="221" cy="41.9" r=".46"/>
<circle cx="90.2" cy="91.4" r=".46"/>
<circle cx="77.5" cy="58.4" r=".46"/>
<circle cx="62.2" cy="39.4" r=".46"/>
<circle cx="64.8" cy="31.8" r=".46"/>
<circle cx="77.5" cy="31.8" r=".46"/>
<circle cx="52.1" cy="47" r=".46"/>
<circle cx="52.1" cy="49.5" r=".46"/>
<circle cx="137.2" cy="31.8" r=".46"/>
<circle cx="95.2" cy="31.8" r=".46"/>
<circle cx="102.9" cy="31.8" r=".46"/>
<circle cx="129.5" cy="31.8" r=".46"/>
<circle cx="77.5" cy="64.8" r=".46"/>
<circle cx="64.8" cy="39.4" r=".46"/>
<circle cx="36.8" cy="109.2" r=".46"/>
<circle cx="106.7" cy="91.4" r=".46"/>
<circle cx="119.4" cy="99.1" r=".46"/>
</g>
<text font-size="2.5" fill="#0000c2" x="171.9" y="72.4">????</text>
<g font-size="2" fill="#f00">
<text x="16.1" y="19.4">POWER</text>
<text x="150.5" y="19.7">RP2040</text>
<text x="16" y="82.7">PYRO</text>
<text x="70" y="82.9">FLASH</text>
<text x="134.6" y="117.7">CRYSTAL</text>
<text x="15.7" y="143.4">BMP388</text>
<text x="94.3" y="143.6">PINOUT</text>
</g>
<text font-size="2" fill="#840000" x="178" y="190.9">Title:</text>
<g font-size="1.5" fill="#840000">
<text x="178" y="184">Sheet:</text>
<text x="186.2" y="184">/</text>
<text x="178" y="186.7">File:</text>
<text x="184.1" y="186.7">Test.kicad_sch</text>
<text x="178" y="196.9">KiCad</text>
<text x="178" y="194.1">Size:</text>
<text x="184.7" y="194.1">A4</text>
<text x="185.7" y="196.9">E.D.A.</text>
<text x="193.3" y="196.9">10.0.0</text>
<text x="200" y="194.1">Date:</text>
<text x="263" y="194.3">Rev:</text>
<text x="263" y="196.9">Id:</text>
<text x="267.1" y="196.9">1/1</text>
</g>
<g font-size="1.3" fill="#840000">
<text x="35" y="11.9">1</text>
<text x="85" y="11.9">2</text>
<text x="135" y="11.9">3</text>
<text x="185" y="11.9">4</text>
<text x="235" y="11.9">5</text>
<text x="285" y="11.9">6</text>
<text x="10.3" y="35.9">A</text>
<text x="285.3" y="35.9">A</text>
<text x="10.3" y="85.9">B</text>
<text x="285.3" y="85.9">B</text>
<text x="10.3" y="135.9">C</text>
<text x="285.3" y="135.9">C</text>
<text x="10.3" y="185.9">D</text>
<text x="285.3" y="185.9">D</text>
<text x="35" y="199.9">1</text>
<text x="85" y="199.9">2</text>
<text x="135" y="199.9">3</text>
<text x="185" y="199.9">4</text>
<text x="235" y="199.9">5</text>
<text x="285" y="199.9">6</text>
</g>
<g font-size="1.3" fill="#006464">
<text x="208.2" y="16.1">+3V3</text>
<text x="19.3" y="27.5">USB_C_Receptacle_USB2.0_16P</text>
<text x="33.1" y="25">J1</text>
<text x="66.2" y="28.8">D_Schottky</text>
<text x="70.1" y="26.3">D2</text>
<text x="74.9" y="25">VBUS</text>
<text x="81.4" y="28.8">FerriteBead_Small</text>
<text x="88.2" y="26.3">FB1</text>
<text x="108.6" y="28.8">NCP1117-3.3_SOT223</text>
<text x="118" y="26.5">U2</text>
<text x="134.9" y="26.9">+3V3</text>
<text x="222.3" y="28.8">100n 100n 100n 100n 100n 100n 100n</text>
<text x="223.4" y="26.3">C11</text>
<text x="228.5" y="26.3">C12</text>
<text x="233.6" y="26.3">C13</text>
<text x="238.7" y="26.3">C14</text>
<text x="243.7" y="26.3">C15</text>
<text x="248.8" y="26.3">C16</text>
<text x="253.9" y="26.3">C17</text>
<text x="259" y="26.3">C18</text>
<text x="259.1" y="28.8">10u</text>
<text x="264.1" y="26.3">C19</text>
<text x="264.2" y="28.8">10u</text>
<text x="269.1" y="26.3">C20</text>
<text x="269.3" y="28.8">10u</text>
<text x="38.3" y="32.6">VBUS</text>
<text x="67.3" y="35.2">D1</text>
<text x="98.2" y="35.3">C3</text>
<text x="105.8" y="35.3">C5</text>
<text x="114.8" y="32.6">VI</text>
<text x="121.3" y="32.6">VO</text>
<text x="132.5" y="35.3">C4</text>
<text x="218.3" y="35.2">+1V1</text>
<text x="39.5" y="37.7">CC1</text>
<text x="39.5" y="40.2">CC2</text>
<text x="50.2" y="39">R6</text>
<text x="50.5" y="36.4">R5</text>
<text x="54.3" y="37.7">5k1</text>
<text x="54.3" y="40.2">5k1</text>
<text x="67.3" y="37.7">D</text>
<text x="71.1" y="40.2">GND</text>
<text x="80" y="37.4">D3</text>
<text x="80" y="39.9">D_Schottky</text>
<text x="98.2" y="37.6">10u</text>
<text x="105.8" y="37.6">100n</text>
<text x="120.2" y="36.3" transform="rotate(-90 120.2 36.3)">GND</text>
<text x="132.5" y="37.6">10u</text>
<text x="140.1" y="36.5">C6</text>
<text x="140.1" y="38.8">100n</text>
<text x="195.5" y="37.7">C28</text>
<text x="196.8" y="40.2">1u</text>
<text x="229.1" y="36.4">GND</text>
<text x="234.2" y="36.4">GND</text>
<text x="239.3" y="36.4">GND</text>
<text x="244.3" y="36.4">GND</text>
<text x="249.4" y="36.4">GND</text>
<text x="254.5" y="36.4">GND</text>
<text x="259.6" y="36.4">GND</text>
<text x="264.7" y="36.4">GND</text>
<text x="269.7" y="36.4">GND</text>
<text x="274.8" y="36.4">GND</text>
<text x="40.4" y="45.3">D-</text>
<text x="40.4" y="47.9">D-</text>
<text x="89.4" y="42.8">GND</text>
<text x="100.8" y="45.3">GND</text>
<text x="113.5" y="42.8">GND</text>
<text x="127.5" y="45.3">GND</text>
<text x="131.3" y="44">GND</text>
<text x="201.2" y="47.9">GND</text>
<text x="259" y="47.9">C10</text>
<text x="265.3" y="47.9">C8</text>
<text x="270.4" y="47.9">C9</text>
<text x="40.4" y="50.4">D+</text>
<text x="40.4" y="52.9">D+</text>
<text x="231" y="49.1">C29</text>
<text x="232.4" y="51.7">1u</text>
<text x="257.9" y="50.4">100n 100n</text>
<text x="269.3" y="50.4">10u</text>
<text x="83.4" y="55.9" transform="rotate(-90 83.4 55.9)">J2</text>
<text x="86" y="55.9" transform="rotate(-90 86 55.9)">BAT</text>
<text x="236.7" y="59.3">GND</text>
<text x="264.7" y="58">GND</text>
<text x="269.7" y="58">GND</text>
<text x="274.8" y="58">GND</text>
<text x="27.5" y="63.8" transform="rotate(-90 27.5 63.8)">SHIELD</text>
<text x="35.2" y="63.8" transform="rotate(-90 35.2 63.8)">GND</text>
<text x="38.2" y="60.6">SBU1</text>
<text x="38.2" y="63.1">SBU2</text>
<text x="86" y="62.2" transform="rotate(-90 86 62.2)">D4</text>
<text x="88.5" y="62.2" transform="rotate(-90 88.5 62.2)">D</text>
<text x="96.1" y="60.5" transform="rotate(-90 96.1 60.5)">GND</text>
<text x="96.1" y="66.8" transform="rotate(-90 96.1 66.8)">GND</text>
<text x="196.4" y="71.3" transform="rotate(-90 196.4 71.3)">USB_VDD</text>
<text x="206.6" y="68.5" transform="rotate(-90 206.6 68.5)">IOVDD</text>
<text x="211.7" y="71.7" transform="rotate(-90 211.7 71.7)">VREG_VIN</text>
<text x="221.8" y="67.8" transform="rotate(-90 221.8 67.8)">DVDD</text>
<text x="223.5" y="66.9">GPIO0</text>
<text x="223.5" y="69.4">GPIO1</text>
<text x="223.5" y="72">GPIO2</text>
<text x="238.1" y="69.4">220</text>
<text x="238.1" y="72">220</text>
<text x="238.1" y="66.9">220</text>
<text x="24.6" y="75.8">GND</text>
<text x="32.3" y="75.8">GND</text>
<text x="169.4" y="74.5">SW2</text>
<text x="169.6" y="77.1">RST</text>
<text x="175" y="74.5">GND</text>
<text x="187.2" y="74.5">TESTEN</text>
<text x="199" y="72.3" transform="rotate(-90 199 72.3)">ADC_AVDD</text>
<text x="216.8" y="73.4" transform="rotate(-90 216.8 73.4)">VREG_VOUT</text>
<text x="223.5" y="74.5">GPIO3</text>
<text x="223.5" y="77.1">GPIO4</text>
<text x="238.1" y="74.5">220</text>
<text x="238.1" y="77.1">220</text>
<text x="158.5" y="82.1">GND</text>
<text x="170.1" y="83.4">R1</text>
<text x="187.2" y="82.1">RUN</text>
<text x="223.5" y="79.6">GPIO5</text>
<text x="223.5" y="82.1">GPIO6</text>
<text x="238.1" y="79.6">220</text>
<text x="104" y="84.7">+3V3</text>
<text x="111.1" y="88.5">DNF</text>
<text x="111.7" y="86">R3</text>
<text x="169.5" y="88.5">27R</text>
<text x="170.1" y="86">R2</text>
<text x="170.1" y="86">27</text>
<text x="187.2" y="89.8">USB_DM</text>
<text x="223.5" y="84.7">GPIO7</text>
<text x="223.5" y="87.2">GPIO8</text>
<text x="223.5" y="89.8">GPIO9</text>
<text x="187.2" y="92.3">USB_DP</text>
<text x="222.3" y="92.3">GPIO10</text>
<text x="222.3" y="94.8">GPIO11</text>
<text x="85.6" y="96.4">C22</text>
<text x="85.6" y="100.7">10u</text>
<text x="90.7" y="100.7">100n</text>
<text x="90.7" y="96.4">C21</text>
<text x="107.5" y="100.9" transform="rotate(-90 107.5 100.9)">VCC</text>
<text x="111.1" y="99.9">CS</text>
<text x="187.2" y="99.9">QSPI_SS</text>
<text x="222.3" y="97.4">GPIO12</text>
<text x="222.3" y="99.9">GPIO13</text>
<text x="29.8" y="103.7">R18</text>
<text x="29.8" y="106.3">47R</text>
<text x="56.7" y="106.5" transform="rotate(-90 56.7 106.5)">J5</text>
<text x="83.1" y="107.5">GND</text>
<text x="88.1" y="107.5">GND</text>
<text x="106.7" y="107.5">DO/IO</text>
<text x="107.4" y="105">DI/IO</text>
<text x="110" y="102.5">CLK</text>
<text x="187.2" y="102.5">QSPI_SCLK</text>
<text x="187.2" y="105">QSPI_SD0</text>
<text x="187.2" y="107.5">QSPI_SD1</text>
<text x="222.3" y="102.5">GPIO14</text>
<text x="222.3" y="105">GPIO15</text>
<text x="222.3" y="107.5">GPIO16</text>
<text x="39.4" y="113.9">R17</text>
<text x="49.5" y="111.4">AO3400A</text>
<text x="49.5" y="108.8">Q1</text>
<text x="54.2" y="110.1" transform="rotate(-90 54.2 110.1)">palnik</text>
<text x="92.5" y="112.1">U3</text>
<text x="97.3" y="112.6">HOLD/RESET/IO</text>
<text x="106.6" y="110.1">WP/IO</text>
<text x="187.2" y="112.6">QSPI_SD3</text>
<text x="187.2" y="110.1">QSPI_SD2</text>
<text x="222.3" y="110.1">GPIO17</text>
<text x="222.3" y="112.6">GPIO18</text>
<text x="232.2" y="111.6">R13</text>
<text x="238" y="112.6">220</text>
<text x="257.6" y="112.6">LED</text>
<text x="258.1" y="110.1">D5</text>
<text x="39.4" y="116.4">100k</text>
<text x="82.9" y="114.7">W25Q128JVS</text>
<text x="107.5" y="116.3" transform="rotate(-90 107.5 116.3)">GND</text>
<text x="120.2" y="120">1k</text>
<text x="149.8" y="119.5">C1</text>
<text x="222.3" y="115.2">GPIO19</text>
<text x="222.3" y="117.7">GPIO20</text>
<text x="232.2" y="114.1">R14</text>
<text x="232.2" y="116.7">R15</text>
<text x="238.1" y="115.2">220</text>
<text x="238.1" y="117.7">220</text>
<text x="265.4" y="117.7">GND</text>
<text x="120.3" y="122">R16</text>
<text x="149.2" y="122">15p</text>
<text x="187.2" y="120.2">XIN</text>
<text x="222.3" y="120.2">GPIO21</text>
<text x="222.3" y="122.8">GPIO22</text>
<text x="222.3" y="125.3">GPIO23</text>
<text x="43.7" y="127.9">GND</text>
<text x="99.6" y="131.7">GND</text>
<text x="123.2" y="127.9">SW1</text>
<text x="123.2" y="130.4">BOOT</text>
<text x="160" y="127.9">Y1</text>
<text x="160" y="130.4">Crystal_GND24</text>
<text x="187.2" y="130.4">XOUT</text>
<text x="222.3" y="127.9">GPIO24</text>
<text x="222.3" y="130.4">GPIO25</text>
<text x="141.9" y="136">C2</text>
<text x="149.5" y="136">15p</text>
<text x="155.6" y="133.2">R4</text>
<text x="160.1" y="134.2">1k</text>
<text x="216.1" y="135.5">GPIO26/ADC0</text>
<text x="187.2" y="138">SWCLK</text>
<text x="187.2" y="140.6">SWDIO</text>
<text x="216.1" y="138">GPIO27/ADC1</text>
<text x="216.1" y="140.6">GPIO28/ADC2</text>
<text x="216.1" y="143.1">GPIO29/ADC3</text>
<text x="66.5" y="144.4">GND</text>
<text x="75.4" y="144.4">GND</text>
<text x="209.1" y="145.5" transform="rotate(-90 209.1 145.5)">GND</text>
<text x="210.4" y="149.5">U1</text>
<text x="53.2" y="154.5">U6</text>
<text x="72.4" y="154.5">100n</text>
<text x="72.4" y="152">C30</text>
<text x="81.3" y="154.5">100n</text>
<text x="81.3" y="152">C31</text>
<text x="206.2" y="155.8">GND</text>
<text x="210.4" y="152">RP2040</text>
<text x="30.5" y="159.6">+3V3</text>
<text x="50.7" y="157.1">BMP388</text>
<text x="123.3" y="159.6">J3</text>
<text x="161.6" y="161.6">Conn_01x09</text>
<text x="165.1" y="158.6">J4</text>
<text x="30.5" y="166">4.7k</text>
<text x="30.5" y="163.4">R23</text>
<text x="85.1" y="164.7">+3V3</text>
<text x="113.6" y="162.2">Conn_02x09_Odd_Even</text>
<text x="145.8" y="166">+3V3</text>
<text x="32.8" y="169.8">+3V3</text>
<text x="139.7" y="171">GND</text>
<text x="147" y="168.5">GND</text>
<text x="30.5" y="185">4.7k</text>
<text x="30.5" y="182.5">R24</text>
<text x="39.9" y="185">GND</text>
<text x="106.5" y="182.7">R21</text>
<text x="106.5" y="185.3">R22</text>
<text x="109" y="181.2">+3V3</text>
<text x="112.4" y="183.7">220</text>
<text x="139.7" y="181.2">+3V3</text>
<text x="145.8" y="183.7">+3V3</text>
<text x="30.5" y="188.8">+3V3</text>
<text x="65.3" y="190.1">GND</text>
<text x="112.4" y="186.3">220</text>
</g>
<g font-size="1.3" fill="#a90000">
<text x="45.7" y="31.5">A4</text>
<text x="112.3" y="31.5">3</text>
<text x="125" y="31.5">2</text>
<text x="45.6" y="39.1">B5</text>
<text x="45.7" y="36.6">A5</text>
<text x="119.1" y="38.8" transform="rotate(-90 119.1 38.8)">1</text>
<text x="45.6" y="46.7">B7</text>
<text x="45.7" y="44.2">A7</text>
<text x="45.6" y="51.8">B6</text>
<text x="45.7" y="49.3">A6</text>
<text x="45.7" y="59.4">A8</text>
<text x="78.7" y="58.2">2</text>
<text x="87.6" y="58.2">1</text>
<text x="45.6" y="62">B8</text>
<text x="195.3" y="61.6" transform="rotate(-90 195.3 61.6)">48</text>
<text x="197.9" y="61.6" transform="rotate(-90 197.9 61.6)">43</text>
<text x="205.5" y="61" transform="rotate(-90 205.5 61)">1</text>
<text x="210.6" y="61.6" transform="rotate(-90 210.6 61.6)">44</text>
<text x="215.6" y="61.6" transform="rotate(-90 215.6 61.6)">45</text>
<text x="220.7" y="61.6" transform="rotate(-90 220.7 61.6)">23</text>
<text x="231.1" y="65.8">2 R7</text>
<text x="26.4" y="68.6" transform="rotate(-90 26.4 68.6)">S1</text>
<text x="34" y="68.6" transform="rotate(-90 34 68.6)">A1</text>
<text x="231.1" y="68.3">3 R8</text>
<text x="231.1" y="70.9">4 R9</text>
<text x="183.5" y="73.4">19</text>
<text x="231.1" y="73.4">5R10</text>
<text x="231.1" y="75.9">6R11</text>
<text x="183.5" y="81">26</text>
<text x="231.1" y="78.5">7R12</text>
<text x="231.1" y="81">8</text>
<text x="231.1" y="83.6">9</text>
<text x="183.5" y="88.6">46</text>
<text x="230.5" y="86.1">11</text>
<text x="230.5" y="88.6">12</text>
<text x="106.4" y="96" transform="rotate(-90 106.4 96)">8</text>
<text x="183.5" y="91.2">47</text>
<text x="230.5" y="91.2">13</text>
<text x="230.5" y="93.7">14</text>
<text x="49.5" y="101.3">1</text>
<text x="58.3" y="101.3">2</text>
<text x="114.9" y="98.8">1</text>
<text x="114.9" y="101.3">6</text>
<text x="183.5" y="101.3">52</text>
<text x="183.5" y="98.8">56</text>
<text x="230.5" y="96.3">15</text>
<text x="230.5" y="98.8">16</text>
<text x="230.5" y="101.3">17</text>
<text x="45.5" y="106.1" transform="rotate(-90 45.5 106.1)">3</text>
<text x="114.9" y="106.4">2</text>
<text x="114.9" y="103.9">5</text>
<text x="183.5" y="103.9">53</text>
<text x="183.5" y="106.4">55</text>
<text x="230.5" y="103.9">18</text>
<text x="230.5" y="106.4">27</text>
<text x="38.7" y="109">1</text>
<text x="45.5" y="113.7" transform="rotate(-90 45.5 113.7)">2</text>
<text x="114.9" y="109">3</text>
<text x="114.9" y="111.5">7</text>
<text x="183.5" y="111.5">51</text>
<text x="183.5" y="109">54</text>
<text x="230.5" y="109">28</text>
<text x="230.5" y="111.5">29</text>
<text x="106.4" y="118.8" transform="rotate(-90 106.4 118.8)">4</text>
<text x="183.5" y="119.1">20</text>
<text x="230.5" y="114">30</text>
<text x="230.5" y="116.6">31</text>
<text x="230.5" y="119.1">32</text>
<text x="154.7" y="125.8" transform="rotate(-90 154.7 125.8)">3</text>
<text x="230.5" y="121.7">34</text>
<text x="230.5" y="124.2">35</text>
<text x="149.8" y="128">2</text>
<text x="183.5" y="129.3">21</text>
<text x="230.5" y="126.7">36</text>
<text x="230.5" y="129.3">37</text>
<text x="154.7" y="132.2" transform="rotate(-90 154.7 132.2)">1</text>
<text x="183.5" y="136.9">24</text>
<text x="230.5" y="134.4">38</text>
<text x="230.5" y="136.9">39</text>
<text x="183.5" y="139.4">25</text>
<text x="230.5" y="139.4">40</text>
<text x="230.5" y="142">41</text>
<text x="208" y="149.3" transform="rotate(-90 208 149.3)">57</text>
<text x="119.3" y="164.8">1</text>
<text x="119.3" y="167.4">3</text>
<text x="128.2" y="164.8">2</text>
<text x="128.2" y="167.4">4</text>
<text x="158.7" y="164.8">1</text>
<text x="158.7" y="167.4">2</text>
<text x="119.3" y="169.9">5</text>
<text x="119.3" y="172.5">7</text>
<text x="128.2" y="169.9">6</text>
<text x="128.2" y="172.5">8</text>
<text x="158.7" y="169.9">3</text>
<text x="158.7" y="172.5">4</text>
<text x="118.7" y="177.5">11</text>
<text x="119.3" y="175">9</text>
<text x="127.6" y="175">10</text>
<text x="127.6" y="177.5">12</text>
<text x="158.7" y="175">5</text>
<text x="158.7" y="177.5">6</text>
<text x="118.7" y="180.1">13</text>
<text x="118.7" y="182.6">15</text>
<text x="118.7" y="185.2">17</text>
<text x="127.6" y="180.1">14</text>
<text x="127.6" y="182.6">16</text>
<text x="127.6" y="185.2">18</text>
<text x="158.7" y="180.1">7</text>
<text x="158.7" y="182.6">8</text>
<text x="158.7" y="185.2">9</text>
</g>
<g font-size="1.3" fill="#0f0f0f">
<text x="53.1" y="46.6">USB_D-</text>
<text x="53.1" y="49.2">USB_D+</text>
<text x="248.1" y="65.7">GPIO2</text>
<text x="248.1" y="70.8">GPIO4</text>
<text x="248.1" y="68.2">GPIO3</text>
<text x="248.1" y="75.9">GPIO6</text>
<text x="248.1" y="73.3">GPIO5</text>
<text x="177.8" y="80.9">RUN</text>
<text x="248.1" y="78.4">GPIO7</text>
<text x="250.2" y="80.9">SDA</text>
<text x="250.3" y="83.5">SCL</text>
<text x="158.7" y="88.6">USB_D-</text>
<text x="175.3" y="88.6">USB_-</text>
<text x="158.7" y="91.1">USB_D+</text>
<text x="175.3" y="91.1">USB_+</text>
<text x="168.9" y="101.3">QSPI_CLK</text>
<text x="168.9" y="98.7">QSPI_CS</text>
<text x="168.9" y="103.8">QSPI_D0</text>
<text x="168.9" y="106.3">QSPI_D1</text>
<text x="24.1" y="108.9">Pyro</text>
<text x="168.9" y="111.4">QSPI_D3</text>
<text x="168.9" y="108.9">QSPI_D2</text>
<text x="246.8" y="111.4">GPIO18</text>
<text x="246.9" y="114">GPIO19</text>
<text x="250.3" y="116.5">LED</text>
<text x="239.5" y="126.7">Pyro</text>
<text x="237.8" y="134.3">ADC_0</text>
<text x="237.8" y="141.9">ADC_3</text>
<text x="107.9" y="167.3">GPIO3</text>
<text x="107.9" y="164.8">GPIO2</text>
<text x="16.5" y="171.1">SCL</text>
<text x="107.9" y="172.4">GPIO5</text>
<text x="107.9" y="169.8">GPIO4</text>
<text x="147.3" y="172.4">GPIO18</text>
<text x="17.8" y="176.2">SDA</text>
<text x="107.9" y="177.5">GPIO7</text>
<text x="107.9" y="174.9">GPIO6</text>
<text x="147.3" y="174.9">GPIO19</text>
<text x="147.3" y="177.5">ADC_3</text>
<text x="147.3" y="180">ADC_0</text>
<text x="97.8" y="185.1">SCL</text>
<text x="97.8" y="182.5">SDA</text>
</g>
<g font-size="1.3" fill="#840084">
<text x="161.8" y="87.2">90R</text>
<text x="177" y="86">90R</text>
<text x="161.8" y="94.8">90R</text>
<text x="177" y="96.1">90R</text>
</g>
<g font-size="1" fill="#a90000">
<text x="63.7" y="161">10</text>
<text x="64.2" y="163.6">1</text>
<text x="43.8" y="171.2">2</text>
<text x="43.8" y="168.7">6</text>
<text x="64.2" y="168.7">7</text>
<text x="43.8" y="176.3">4</text>
<text x="43.8" y="178.8">5</text>
<text x="64.2" y="183.9">3</text>
<text x="64.2" y="183.9">8</text>
<text x="64.2" y="183.9">9</text>
</g>
<g font-size="1" fill="#006464">
<text x="56.5" y="164.6">VDDIO</text>
<text x="58.1" y="162">VDD</text>
<text x="48" y="172.2">SCK</text>
<text x="48" y="169.6">CSB</text>
<text x="58.6" y="169.6">INT</text>
<text x="48" y="177.3">SDI</text>
<text x="48" y="179.8">SDO</text>
<text x="58.2" y="184.9">VSS</text>
</g>
<g font-size=".8" fill="#006464">
<text x="112.8" y="107.7">1</text>
<text x="112.8" y="105.2">0</text>
<text x="113" y="110.3">2</text>
<text x="113.4" y="112.8">3</text>
</g>
</svg>
